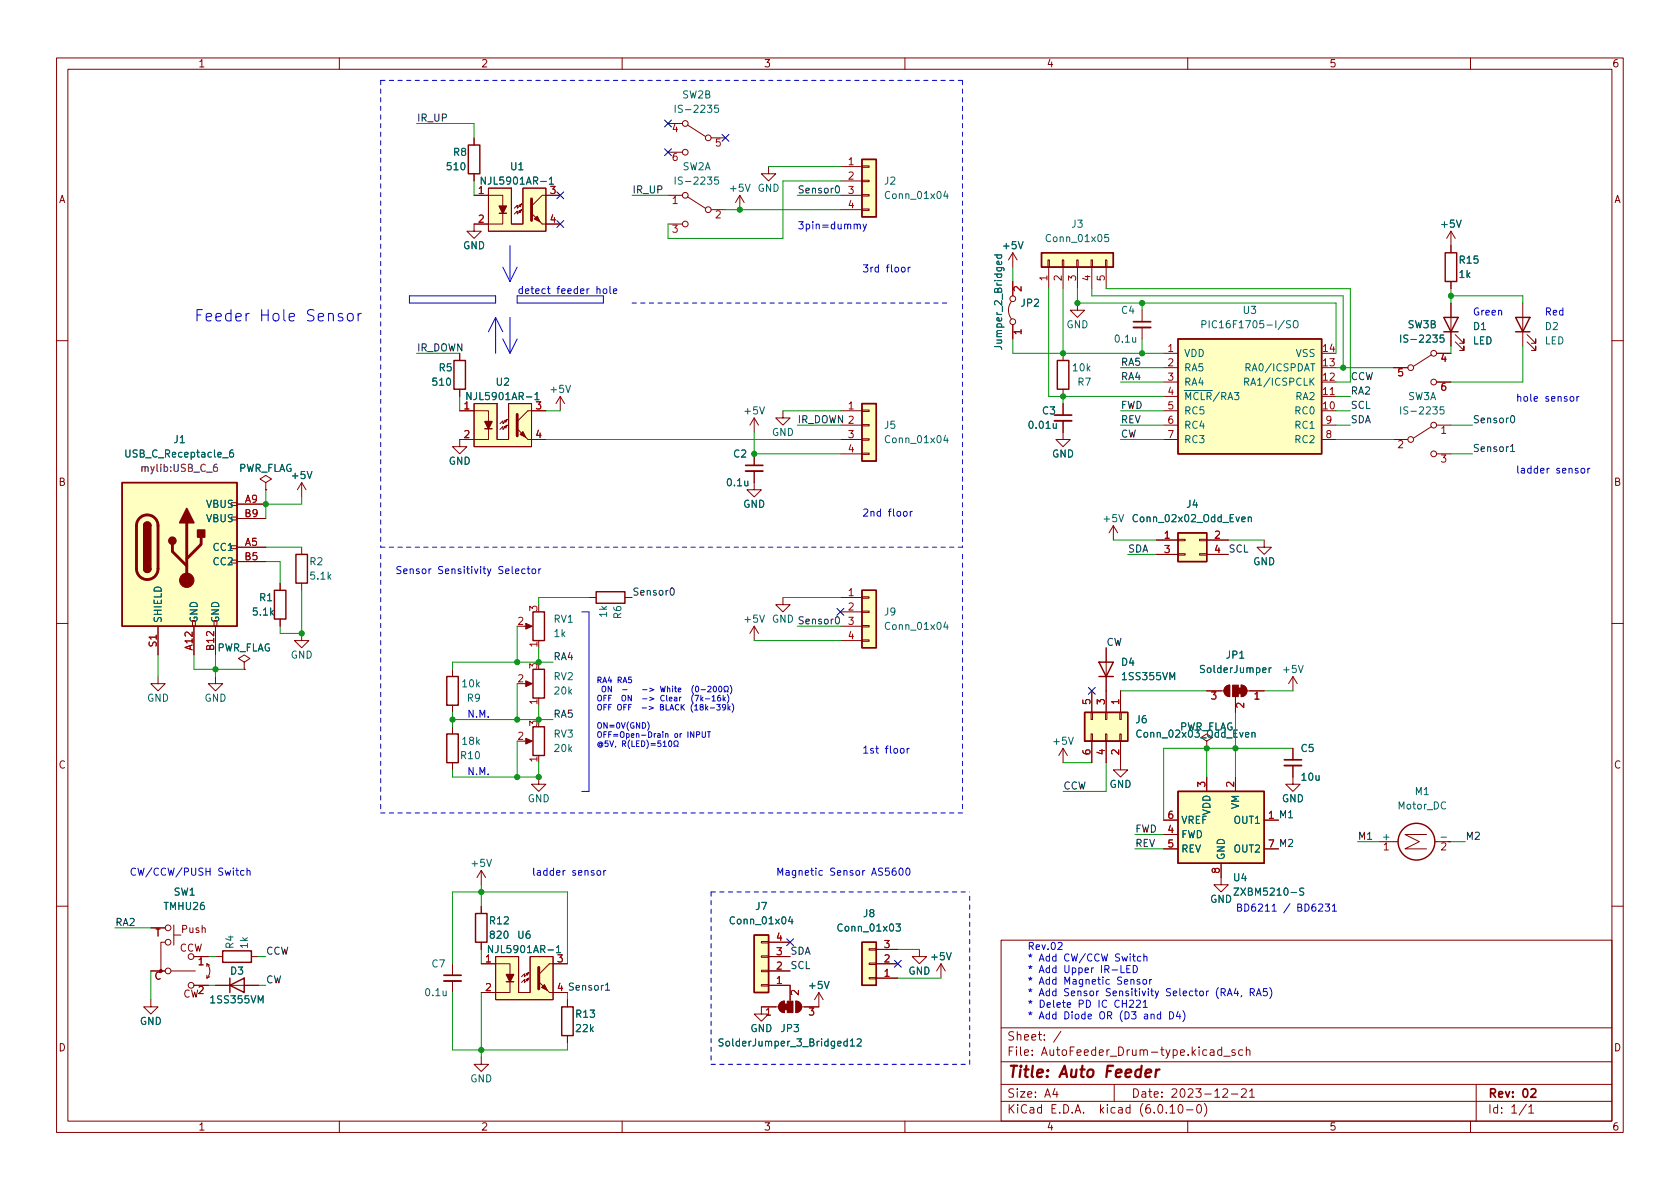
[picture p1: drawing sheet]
<svg xmlns="http://www.w3.org/2000/svg" width="297mm" height="210mm" viewBox="0 0 297 210" stroke-linecap="round" stroke-linejoin="round" font-family="sans-serif">
<g fill="none" stroke="#840000" stroke-width=".18">
<path d="M10 10.2h277v190.1h-277zM12 12.2h273v186.1h-273zM60 10.2v2M110 10.2v2M160 10.2v2M210 10.2v2M260 10.2v2M83.8 34.5h5.1v1.9M83.8 24.4v1.2M83.8 30.7v1.3M86.4 33.3h4v6.3h2.1v-6.3h4v7.6h-10.1zM88.9 37.7v1.9h-5.1v1.3h1.3l-1.3 1.3-1.3-1.3h1.3"/>
<path d="M91.7 36.3l.5-.2-.2 .5zM92.2 36.1l-.7 .7v-.5l-.6 .5M92.2 37.1l-.2 .5-.3-.3 .5-.2-.7 .7v-.5l-.6 .5M95.9 39.6h3.2M99.1 34.5h-3.2l-1.9 1.9M118.1 34.5h2.5M118.1 39.6h2.5M118.1 21.8h2.5M118.1 26.9h2.5M121.5 34.8l3.2 2M121.5 22.1l3.2 2M125.7 37.1h2.6"/>
<path d="M125.7 24.4h2.6M130.8 34.5l-.8 1.3M130.8 34.5v2.6M130.8 34.5l.8 1.3M135.9 29.5v1.2h1.3l-1.3 1.3-1.3-1.3h1.3M148.6 34.5h3.8M148.6 37.1h3.8M148.6 29.5h3.8M148.6 32h3.8M152.4 37h1.3v.2h-1.3zM152.4 34.4h1.3v.3h-1.3zM152.4 31.9h1.3v.2h-1.3z"/>
<path d="M152.4 29.3h1.3v.3h-1.3zM178.8 53.3a2.54 2.54 0 0 0 0 3.1M179.1 44.7v2.5M179.1 49.8v2.5M179.1 57.4v2.5M179.1 44.7l-.8 1.3M179.1 44.7l.7 1.3M185.3 46h.2v1.2h-.2zM185.4 47.2v3.8M187.8 46h.3v1.2h-.3zM188 47.2v3.8M190.4 46h.2v1.2h-.2z"/>
<path d="M190.5 53.6v1.3h1.3l-1.3 1.2-1.3-1.2h1.3M190.5 47.2v3.8M192.9 46h.3v1.2h-.3zM193 47.2v3.8M195.5 46h.2v1.2h-.2zM195.6 47.2v3.8M201.9 54.9v2M201.9 57.9v2M256.5 40.9l-.7 1.3M256.5 40.9v3.8M256.5 49.8v1.2M256.5 53.6v7.6"/>
<path d="M256.5 40.9l.8 1.3M257.3 59.2l1.5 1.5v-.8v.8h-.7M269.2 53.6v7.6M270 59.2l1.5 1.5v-.8v.8h-.7M10 60.2h2M81.3 72.6h5.1v1.9M81.3 62.5v1.2M81.3 68.8v1.3M83.8 71.4h4.1v6.3h2v-6.3h4.1v7.6h-10.2zM86.4 75.8v1.9h-5.1v1.3h1.2l-1.2 1.3-1.3-1.3h1.3M89.2 74.4l.5-.2-.3 .5zM89.7 74.2l-.8 .7v-.5l-.5 .5"/>
<path d="M89.7 75.2l-.3 .5-.2-.3 .5-.2-.8 .7v-.5l-.5 .5M93.3 77.7h3.2M96.5 72.6h-3.2l-1.9 1.9M99.1 70.1l-.8 1.3M99.1 70.1v2.5M99.1 70.1l.7 1.3M133.3 73.9v2.5M133.3 73.9l-.7 1.3M133.3 73.9l.8 1.3M138.4 72.6v1.3h1.3l-1.3 1.3-1.2-1.3h1.2M148.6 75.2h3.8M148.6 77.7h3.8"/>
<path d="M148.6 72.6h3.8M152.4 77.6h1.3v.2h-1.3zM152.4 75.1h1.3v.2h-1.3zM152.4 72.5h1.3v.3h-1.3zM188 74.4v3.3h1.2l-1.2 1.3-1.3-1.3h1.3M188 62.5v1.2M188 68.8v1.3M188 71.4v2M205.7 75.2h2.6M205.7 77.7h2.6M205.7 62.5h2.6M205.7 65h2.6"/>
<path d="M205.7 67.6h2.6M205.7 72.6h2.6M205.7 70.1h2.6M233.7 75.2h2.5M233.7 77.7h2.5M233.7 70.1h2.5M246.4 77.7h2.5M246.4 65h2.5M253.1 75.4l-3.2 2.1M253.1 62.7l-3.2 2.1M254 75.2h2.5M254 62.5h2.5"/>
<path d="M254 67.6h2.5M257.3 60.4l1.5 1.6v-.8v.8h-.7M270 60.4l1.5 1.6v-.8v.8h-.7M285 60.2h2M40.9 96.5h1v.5h-1zM40.9 91.4h1v.5h-1zM40.9 88.9h1v.5h-1zM41.9 96.8h5.1M41.9 89.1h5.1M41.9 99.3h5.1M41.9 91.7h5.1M47 85.3l1-.6-1-.6-1 .6 1 .6v1.3"/>
<path d="M47 86.6h.1M53.3 85.3v2.6M53.3 96.8v1.2M53.3 85.3l-.7 1.3M53.3 85.3l.8 1.3M133.3 83.3v3.3h1.3l-1.3 1.3-1.2-1.3h1.2M133.3 80.3v2M148.6 80.3h3.8M152.4 80.1h1.3v.3h-1.3zM196.8 93l-.7 1.2M196.8 93v2.5M196.8 93l.8 1.2"/>
<path d="M204.5 95.5h3.8M204.5 98h3.8M208.3 97.9h1.2v.3h-1.2zM208.3 95.4h1.2v.2h-1.2zM212.1 97.9h1.3v.3h-1.3zM212.1 95.4h1.3v.2h-1.3zM213.4 95.5h3.8M213.4 98h3.8M223.5 95.5v1.3h1.3l-1.3 1.2-1.3-1.2h1.3M254 80.3h2.5M10 110.2h2M27.9 119.6v1.3h1.3l-1.3 1.3-1.2-1.3h1.2"/>
<path d="M27.9 110.7v5.1M34.3 110.7v5.1M38.1 119.6v1.3h1.3l-1.3 1.3-1.3-1.3h1.3M38.1 110.7v5.1M43.2 117.1l1-.6-1-.7-1 .7 1 .6v1.3M43.2 118.4h.1M49.5 103.1v1.3M49.5 109.5v1.2M53.3 112v1.3h1.3l-1.3 1.2-1.2-1.2h1.2M53.3 103.1v1.3M80 118.4v1.2M92.7 110.7h1"/>
<path d="M104.1 105.7h1.3M110.5 105.7h1.3M133.3 110.7v2.6M133.3 110.7l-.7 1.3M133.3 110.7l.8 1.3M138.4 105.7v1.2h1.3l-1.3 1.3-1.2-1.3h1.2M148.6 110.7h3.8M148.6 105.7h3.8M148.6 108.2h3.8M148.6 113.3h3.8M152.4 113.2h1.3v.2h-1.3zM152.4 110.6h1.3v.3h-1.3z"/>
<path d="M152.4 108.1h1.3v.2h-1.3zM152.4 105.5h1.3v.3h-1.3zM195.6 114.5v11.5M228.6 119.6v2.6M228.6 119.6l-.8 1.3M228.6 119.6l.8 1.3M285 110.2h2M80 124.7v1.3M80 128.5v1.3M80 134.9v1.2M92.7 120.9h1M92.7 131.1h1"/>
<path d="M95.2 137.4v1.3h1.3l-1.3 1.2-1.2-1.2h1.2M188 132.3v2.6M188 132.3l-.8 1.3M188 132.3l.7 1.3M192.9 126h.3v1.2h-.3zM192.9 129.8h.3v1.3h-.3zM193 122.2v3.8M193 131.1v3.8M195.5 126h.2v1.2h-.2zM195.5 129.8h.2v1.3h-.2zM195.6 131.1v3.8M198 126h.2v1.2h-.2z"/>
<path d="M198 129.8h.2v1.3h-.2zM198.1 131.1v5h1.3l-1.3 1.3-1.3-1.3h1.3M198.1 122.2v3.8M213.4 131.1l1-.7-1-.6-1.1 .6 1.1 .7v1.2M213.4 132.3h.1M213.4 122.2h3M213.4 137.4v2.5M216.7 121.5l.7-.3v2a1.02 1.02 0 0 1-.9-.6 1.02 1.02 0 0 1 .2-1.1zM218.4 123.2v2.8M218.4 137.4v2.5M219.5 121.2a1.02 1.02 0 0 1 1 1 1.02 1.02 0 0 1-1 1zM220.5 122.2h3"/>
<path d="M228.6 135.4v3.3h1.3l-1.3 1.2-1.3-1.2h1.3M228.6 132.3v2.1M85.1 153.9v2.6M85.1 153.9l-.8 1.3M85.1 153.9l.8 1.3M205.7 145h2.6M205.7 147.6h2.6M205.7 150.1h2.6M215.9 152.6v3.9h1.3l-1.3 1.2-1.3-1.2h1.3M223.5 145h2.6M223.5 150.1h2.6M243.8 148.8h3.4"/>
<path d="M252.2 147.6h-3.8l2.6 1.2-2.6 1.3h3.8M253.7 148.8h2.8M10 160.2h2M26.7 176.8v1.2h1.2l-1.2 1.3-1.3-1.3h1.3M26.7 171.7h2.5M26.7 164.1h2.5M29.2 166.6h-.8v5.1M30.2 171.7h4.3M30.7 165.3h1.3M30.7 163.6v3.5M34.3 169.2h2.5M34.3 174.2h2.5"/>
<path d="M36.6 172.5v.5l.5-.3M36.6 170.4a1.8 1.8 0 0 1 0 2.6M37.1 170.7l-.5-.3v.5M38.1 169.2h1.3M38.1 174.2h7.6M44.4 169.2h1.3M80 170.4v2.1M80 173.5v2M85.1 170.4h5.1v1.9M85.1 160.3v1.2M85.1 166.6v1.3M87.6 169.2h4.1v6.3h2v-6.3h4.1v7.6h-10.2z"/>
<path d="M90.2 173.6v1.9h-5.1M93 172.2l.5-.2-.3 .5zM93.5 172l-.8 .7v-.5l-.5 .5M93.5 173l-.3 .5-.2-.3 .5-.2-.8 .7v-.5l-.5 .5M97.2 175.5h3.1M100.3 170.4h-3.1l-2 1.9M100.3 176.8v1.2M134.6 166.5h1.3v.2h-1.3zM134.6 169h1.3v.3h-1.3zM134.6 171.6h1.3v.2h-1.3zM134.6 174.1h1.3v.3h-1.3zM135.9 171.7h3.8"/>
<path d="M135.9 169.2h3.8M135.9 174.2h3.8v2.8M135.9 166.6h3.8M137.7 178h-3.1v1.3h1.3l-1.3 1.3-1.3-1.3h1.3M138 177.3l.7-.3v2.1a1.02 1.02 0 0 1-1-.7 1.02 1.02 0 0 1 .3-1.1zM140.7 177v2.1M140.7 177a1.02 1.02 0 0 1 1 1 1.02 1.02 0 0 1-1 1.1M144.8 175.5l-.8 1.3M144.8 175.5v2.5h-3.1M144.8 175.5l.7 1.3M153.7 167.8h1.2v.2h-1.2zM153.7 170.3h1.2v.3h-1.2z"/>
<path d="M153.7 172.8h1.2v.3h-1.2zM154.9 173h3.8M154.9 170.4h3.8M154.9 167.9h3.8M162.6 167.9v1.3h1.2l-1.2 1.2-1.3-1.2h1.3M166.4 170.4l-.8 1.3M166.4 170.4v2.6M166.4 170.4l.7 1.3M177 166.3h108v32h-108zM285 160.2h2M60 198.3v2M85.1 186.9v1.3h1.3l-1.3 1.3-1.3-1.3h1.3"/>
<path d="M100.3 183.1v1.3M110 198.3v2M160 198.3v2M177 194.8h108M177 191.8h108M177 187.8h108M177 181.8h108M186.5 192.5l-.4 1h1M186.9 193v1M187.6 182.4l-1.3 1.9M197 191.8v3M206.9 195.8l.4-.5v1.5"/>
<path d="M206.9 196.8h.8M208.5 195.4l.1-.1a.81 .81 0 0 1 .6 .7 .81 .81 0 0 1-.3 .8h-.1a.81 .81 0 0 1-.6-.6 .81 .81 0 0 1 .3-.8zM209.8 196.3h1.1M210 198.3v2M211.8 195.4l.1-.1a.81 .81 0 0 1 .6 .7 .81 .81 0 0 1-.3 .8h-.1a.81 .81 0 0 1-.6-.6 .81 .81 0 0 1 .3-.8zM212.9 195.1a1.72 1.72 0 0 1 0 2.3M216 185.7l-.4-.1-.3 .3v.4l.1 .3h.6M216 185.1v1.5M216.2 192.7l.6-.2 .2 .2 .1 .3-1 1h1M216.4 186.8h1.1M217.7 193.5h1.2M218.4 185.7l-.4-.1-.2 .2 .1 .3 .5 .1v.4h-.6"/>
<path d="M219.5 192.7l.6-.2 .2 .2 .1 .3-1 1h1M219.7 185.7l-.4-.1-.3 .3v.4l.1 .3h.6M220.4 185.8l.2-.2 .3 .1 .1 .9M220.4 185.1v1.5M220.9 193l.5-.5v1.5M220.9 194h.9M260 198.3v2M261 191.8v6.5M269.9 195.3l-1.3 1.9M270.3 195.8l.4-.5v1.5M270.3 196.8h.9"/>
<circle cx="121.2" cy="21.8" r=".51"/>
<circle cx="121.2" cy="34.5" r=".51"/>
<circle cx="121.2" cy="39.6" r=".51"/>
<circle cx="121.2" cy="26.9" r=".51"/>
<circle cx="125.2" cy="37.1" r=".51"/>
<circle cx="125.2" cy="24.4" r=".51"/>
<circle cx="179.1" cy="56.9" r=".51"/>
<circle cx="179.1" cy="52.8" r=".51"/>
<circle cx="249.4" cy="65" r=".51"/>
<circle cx="249.4" cy="77.7" r=".51"/>
<circle cx="253.5" cy="62.5" r=".51"/>
<circle cx="253.5" cy="75.2" r=".51"/>
<circle cx="253.5" cy="67.6" r=".51"/>
<circle cx="253.5" cy="80.3" r=".51"/>
<circle cx="29.7" cy="166.6" r=".51"/>
<circle cx="29.7" cy="164.1" r=".51"/>
<circle cx="29.7" cy="171.7" r=".51"/>
<circle cx="33.8" cy="174.2" r=".51"/>
<circle cx="33.8" cy="169.2" r=".51"/>
</g>
<path d="M200.4 56.9h3.1M186.4 73.4h3.1M131.8 82.3h3.1M227.1 134.4h3M78.5 172.5h3M270.7 192.7l.6-.2 .2 .2 .1 .3-1 1h1" fill="none" stroke="#840000" stroke-width=".3"/>
<path d="M202.5 189.8l1-.2v-.4l-.2-.1-.6 .1-.2 1 .3 .3 .5-.1M204.4 189.1l-.1 1.4M205 189.1l-.4 .1-.2 .3" fill="none" stroke="#840000" stroke-width=".4"/>
<g fill="#840000" stroke="#840000" stroke-width=".18">
<path d="M218.9 121.7h.6v1h-.6z"/>
<path d="M219.5 121.2a1.02 1.02 0 0 1 1 1 1.02 1.02 0 0 1-1 1z"/>
<path d="M217.9 121.2h1v2h-1z"/>
<path d="M216.7 121.5l.7-.3v2a1.02 1.02 0 0 1-.9-.6 1.02 1.02 0 0 1 .2-1.1z"/>
<path d="M93 110.2l1.1 .5-1.1 .5z"/>
<path d="M93 120.4l1.1 .5-1.1 .5z"/>
<path d="M93 130.6l1.1 .5-1.1 .5z"/>
<path d="M138.7 177.5h.5v1.1h-.5z"/>
<path d="M138 177.3l.7-.3v2.1a1.02 1.02 0 0 1-1-.7 1.02 1.02 0 0 1 .3-1.1z"/>
<path d="M139.2 177h1v2.1h-1z"/>
<path d="M140.7 177a1.02 1.02 0 0 1 1 1 1.02 1.02 0 0 1-1 1.1z"/>
<path d="M95.2 173.6l2 1.9z"/>
<path d="M95.8 174.6l.5-.5 .5 1z"/>
<path d="M91.4 75.8l1.9 1.9z"/>
<path d="M91.9 76.8l.6-.5 .5 1z"/>
<path d="M94 37.7l1.9 1.9z"/>
<path d="M94.5 38.7l.5-.5 .5 1z"/>
<circle cx="33" cy="102.6" r="1.27"/>
</g>
<g fill="none" stroke="#006464" stroke-width=".18">
<path d="M119.4 18.6v1.3M127 18.6h-.6l-.1 .6 .2-.1h.4l.2 .2-.1 .5-.2 .1-.5-.1M85.8 31.3v1.3l-.7-1.3v1.3M97.1 31.7l.4-.4v1.3M119.4 31.3v1.3M127 31.3h-.6l-.1 .6 .2-.1h.4l.2 .2-.1 .5-.2 .1-.5-.1M167.2 33.8l-.3 .9h.8M167.5 34.3v.8M175.8 45.1h1.3M176.3 45.1v.3l.2 .3 .5-.1v-.5M196 41.5h-.6l-.1 .6 .2-.2 .4 .1 .1 .2v.4l-.2 .1-.5-.1M212.5 57.4l.6-.1 .1-.2v-.3l-.7-.1v1.3"/>
<path d="M228.7 56.9l.3-.2a.43 .43 0 0 1 .5 .4v.4a.42 .42 0 0 1-.4 .5 .42 .42 0 0 1-.4-.5zM247.6 59.2v1.3M255.3 59.2h-.6l-.1 .6 .2-.1 .4 .1 .1 .2v.4l-.2 .1-.5-.1M41.2 79.6h-.4a.86 .86 0 0 0 0 1.2l.4-.1 .1-.4-.2-.3-.4 .1-.1 .2M83.3 69.4v1.3l-.8-1.3v1.3M94.6 69.8l.3-.4v1.3M167.2 77l-.3 .9h.8M167.5 77.4v.9M220.1 67.5h.6l.1-.2-.1-.3-.6-.1v1.2M220.3 65l.6-.1 .1-.2v-.3l-.7-.1v1.3M220.4 67.5l.4 .6M247.6 71.9v1.3"/>
<path d="M255.3 71.9h-.6l-.1 .6 .2-.1 .4 .1 .1 .2v.4l-.2 .1-.5-.1M220.7 91.5l.2-.1 .3 .1 .1 .8M220.7 91.4v.9M167.2 110l-.3 .9h.8M167.5 110.5v.8M224.4 118.1v.8M224.8 118.1l-.4 .2M221.4 129.6l.1-.1 .3 .1 .1 .8M221.4 129.5v.9M218.2 157h.8l-.8 1.3h.8M230.5 157.1l-.5-.1-.1 .2v.3l.5 .3 .1 .3-.2 .2-.5-.1M87.1 167.2v1.3l-.7-1.3v1.3"/>
<path d="M98.4 167.6l.4-.4v1.3M139.7 162.1l-.3 .9h.8M140 162.5v.9M158.4 163.4h.8l-.4 .5 .3 .1v.5l-.1 .2-.6-.2M127.8 183.8l-.4-.1-.2 .1v.4l.5 .2 .1 .3-.2 .3-.5-.1M150.3 184.1l.4-.4v1.3M150.3 185h.8M151.6 183.8l.4-.1 .3 .4-.8 .9h.8"/>
</g>
<g fill="none" stroke="#840000" stroke-width=".25">
<path d="M82.8 25.6h2v5.1h-2zM88.3 37.7h1.2M152.4 28.2h2.5v10.1h-2.5zM184.1 44.7h12.7v2.5h-12.7zM208.3 59.9h25.4v20.4h-25.4zM255.3 56.1h2.5l-1.3 2.6zM255.3 58.7h2.5M255.5 44.7h2.1v5.1h-2.1zM268 56.1h2.5l-1.3 2.6zM268 58.7h2.5M80.3 63.7h2v5.1h-2zM85.7 75.8h1.3"/>
<path d="M152.4 71.4h2.5v10.1h-2.5zM186.9 63.7h2.1v5.1h-2.1zM21.6 85.3h20.3v25.4h-20.3zM25.4 93a.64 .64 0 0 1 .6-.7 .64 .64 0 0 1 .7 .7M52.3 98h2.1v5.1h-2.1zM208.3 94.2h5.1v5.1h-5.1zM25.4 100.6a.64 .64 0 0 0 .6 .6 .64 .64 0 0 0 .7-.6M48.5 104.4h2v5.1h-2zM79 119.6h2v5.1h-2zM94.2 108.2h2.1v5.1h-2.1zM94.2 118.4h2.1v5h-2.1zM105.4 104.6h5.1v2.1h-5.1z"/>
<path d="M152.4 104.4h2.5v10.1h-2.5zM194.3 117.1h2.5l-1.2 2.5zM194.3 119.6h2.5M79 129.8h2v5.1h-2zM94.2 128.5h2.1v5.1h-2.1zM191.8 126h7.6v5.1h-7.6zM208.3 139.9h15.2v12.7h-15.2zM39.4 168.1h5v2.1h-5zM40.6 174.2l2.6-1.2v2.5zM40.6 173v2.5M84.1 161.5h2v5.1h-2zM89.5 173.6h1.3"/>
<path d="M99.3 178h2v5.1h-2zM133.3 165.3h2.6v10.2h-2.6zM152.4 166.6h2.5v7.6h-2.5z"/>
<circle cx="250.4" cy="148.8" r="3.3"/>
</g>
<g fill="#ffffc2" stroke="#ffffc2" stroke-width=".18">
<path d="M21.6 85.3h20.3v25.4h-20.3z"/>
<path d="M191.8 126h7.6v5.1h-7.6z"/>
<path d="M208.3 139.9h15.2v12.7h-15.2z"/>
<path d="M184.1 44.7h12.7v2.5h-12.7z"/>
<path d="M152.4 71.4h2.5v10.1h-2.5z"/>
<path d="M152.4 28.2h2.5v10.1h-2.5z"/>
<path d="M152.4 166.6h2.5v7.6h-2.5z"/>
<path d="M133.3 165.3h2.6v10.2h-2.6z"/>
<path d="M87.6 169.2h4.1v6.3h2v-6.3h4.1v7.6h-10.2z"/>
<path d="M208.3 59.9h25.4v20.4h-25.4z"/>
<path d="M83.8 71.4h4.1v6.3h2v-6.3h4.1v7.6h-10.2z"/>
<path d="M152.4 104.4h2.5v10.1h-2.5z"/>
<path d="M208.3 94.2h5.1v5.1h-5.1z"/>
<path d="M86.4 33.3h4v6.3h2.1v-6.3h4v7.6h-10.1z"/>
</g>
<path d="M94 35.2v3.8M91.4 73.3v3.8M24.7 91.6a1.91 1.91 0 0 1 2.1-.4 1.91 1.91 0 0 1 1.1 1.8v7.6a1.91 1.91 0 0 1-1.9 1.9 1.91 1.91 0 0 1-1.9-1.9v-7.8l.2-.6zM30.5 96.3v1.2l2.5 2.6M33 92.5v10.1M35.6 95v1.3l-2.6 2.5M95.2 171.1v3.8" fill="none" stroke="#840000" stroke-width=".51"/>
<g fill="#840000" stroke="#840000" stroke-width=".25">
<path d="M25.4 100.6h1.3a.64 .64 0 0 1-.7 .6 .64 .64 0 0 1-.6-.6z"/>
<path d="M25.4 93h1.3v7.6h-1.3z"/>
<path d="M25.6 92.5a.64 .64 0 0 1 .7-.1 .64 .64 0 0 1 .4 .6h-1.3z"/>
<path d="M33 89.9l1.3 2.6h-2.6z"/>
<path d="M34.9 93.7h1.3v1.3h-1.3z"/>
<path d="M89.5 172.3h1.3l-.6 1.3z"/>
<path d="M85.7 74.5h1.3l-.6 1.3z"/>
<path d="M88.3 36.4h1.2l-.6 1.3z"/>
<circle cx="30.5" cy="95.6" r=".63"/>
</g>
<path d="M38.3 82.1l-.3 .1a.85 .85 0 0 0 0 1.2l.4-.1 .1-.5-.3-.2h-.3l-.2 .2" fill="none" stroke="#840084" stroke-width=".18"/>
<path d="M200.4 57.9h3.1M186.4 74.4h3.1M131.8 83.3h3.1M227.1 135.4h3M78.5 173.5h3" fill="none" stroke="#840000" stroke-width=".33"/>
<path d="M147.8 33l.2-.1a.68 .68 0 0 1 .4 .6 .68 .68 0 0 1-.4 .6l-.2-.1-.1-.4zM267.1 78.9l.3-.3v1.2M267.1 79.8h.7M267.3 73.6l.1-.1a.68 .68 0 0 1 .4 .6 .68 .68 0 0 1-.4 .7 .85 .85 0 0 1-.1-1.2zM118.6 104.1l.2-.1a.68 .68 0 0 1 .4 .6 .68 .68 0 0 1-.4 .6l-.2-.1-.1-.3zM147.8 109.2l.2-.1a.68 .68 0 0 1 .4 .6 .68 .68 0 0 1-.4 .6l-.2-.1-.1-.4zM107.1 174.2l.3-.4v1.3M107.1 175.1h.7" fill="none" stroke="#0f0f0f" stroke-width=".18"/>
<g fill="none" stroke="#0000c2" stroke-width=".18">
<path d="M151.6 39.8l.2-.2 .3 .1v.8M152.6 39.6l.3 .9M153.2 39.6l-.4 1.2-.2 .1M60.6 55.5l-.5-.1-.3 .3 .1 .3 .7 .2 .1 .2-.1 .3-.2 .1-.6-.1M61.5 55.6a.54 .54 0 0 1 .5-.2 .54 .54 0 0 1 .5 .4v.6a.54 .54 0 0 1-.6 .4 .54 .54 0 0 1-.5-.4zM63.3 55.4v1.4M63.9 55.4a.51 .51 0 0 0-.6 .4M72.4 52.3h15.2v1.3h-15.2zM91.4 52.3h15.3v1.3h-15.3zM106.8 51.1h.3l.2 .2v.4l-.2 .2-.3-.1-.2-.1zM107.8 50.6v1.1l.2 .2M108.4 51.5l.7-.1-.1-.3h-.4l-.2 .1 .1 .6h.5"/>
<path d="M159.5 47.3h.3l.2 .2v.4l-.2 .2-.3-.1-.1-.1zM160.6 47.3v.8M160.9 47.3l-.3 .2M277.7 70.2l.3-.1 .3 .3v.3l-.3 .3-.3-.1-.1-.2zM278.8 70.1v.9M279.2 70.1l-.4 .3M159.9 90.5l.3-.1 .2 .3v.3l-.2 .3-.3-.1-.2-.2zM160.9 90.4v.9M161.3 90.4l-.4 .3M279.7 82.9l.3-.1 .2 .3v.3l-.2 .3-.3-.1-.2-.2zM280.7 82.8v.9M281.1 82.8l-.4 .3"/>
<path d="M91.2 101l.6-.1-.1-.2-.4-.1-.1 .2v.6h.5M92.8 100.7l-.3-.1-.3 .2 .2 .6h.4M93.2 100.6h.5M93.4 100.2v1.1l.3 .1M94.2 100.7l.3-.1 .2 .2v.4l-.2 .2h-.3l-.1-.2zM95.3 100.6v.8M95.6 100.6l-.3 .2M102.9 108.2h1.2v31.7h-1.2M111.6 119.7h-.4l-.1 .5h.5v.4l-.1 .1-.4-.1M106.3 131.5a.24 .24 0 0 0-.3 0 .24 .24 0 0 0 0 .4 .24 .24 0 0 0 .3-.1M106.3 131.4l.1 .5a.44 .44 0 0 0 0-.6 .44 .44 0 0 0-.6 0 .44 .44 0 0 0-.1 .6 .47 .47 0 0 0 .8 .1M106.5 121.5l.2-.2a.34 .34 0 0 1 .4 .4v.3a.33 .33 0 0 1-.3 .4 .33 .33 0 0 1-.4-.4z"/>
<path d="M107.5 131h-.5v.5l.4-.1 .1 .5-.2 .1-.3-.1M107.8 131l.4 1 .3-1M108.1 121.3v1l-.6-1v1M108.9 132l-.1 .1M110.1 131.5h.4l.1-.4-.5-.1v1M110.1 122h.8M110.3 131.5l.3 .5M111.3 130.9a1.15 1.15 0 0 0 0 1.5M111.7 131v1h.5M112.5 131.5h.4M113 131h-.5v1h.5M113.4 131a.51 .51 0 0 1 .6 .5 .51 .51 0 0 1-.6 .5z"/>
<path d="M113.6 122h.8M114.3 130.9a1.15 1.15 0 0 1 0 1.5M114.5 127.6a1.15 1.15 0 0 1 0 1.6M114.9 121.7l.7 .3-.7 .3M115.1 131.5h.8M115.1 131.8h.8M116.8 121.3l.2 1 .2-.7 .2 .7 .2-1M116.8 131h-.5v.5l.5-.1v.5l-.1 .1-.4-.1M117.2 131.3l.3-.3v1M117.2 132h.6M118 121.8l.4-.1v.6M118 121.3v1"/>
<path d="M118.3 131.1l.1-.1a.53 .53 0 0 1 .4 .5 .53 .53 0 0 1-.4 .5 .66 .66 0 0 1-.1-.9zM118.9 121.3v.1M118.9 121.7v.6M119.2 132h.2v-.2a.43 .43 0 0 1-.2-.6 .43 .43 0 0 1 .6-.1l.1 .4-.2 .5h.2M119.2 121.7h.4M119.4 121.3v.9l.2 .1M119.9 122l.5-.1-.1-.2h-.2l-.2 .1 .1 .5h.3M122.6 121.2a1.15 1.15 0 0 0 0 1.5M122.9 123h.6l-.4 1M123.1 121.4l.1-.1a.53 .53 0 0 1 .3 .5 .53 .53 0 0 1-.3 .5l-.2-.3zM123.2 129.9h.4l.1-.4-.5-.1v1M123.9 123v1"/>
<path d="M124 122h.7M124 123.6l.3 .4M124.2 129.4v.8l.1 .2 .4-.2v-.8M124.3 123.3l-.4 .4M124.7 123.6h.8M124.9 125.2l.3 .4M125.1 129.4h.5M125.2 121.4l.3-.1 .2 .3-.6 .7h.6M125.2 124.9l-.4 .4M125.3 129.4v1M125.6 125.2h.7M125.9 123.2l.3-.2v1"/>
<path d="M125.9 124h.6M126.2 121.4l.1-.1a.53 .53 0 0 1 .4 .5 .53 .53 0 0 1-.4 .5l-.2-.3zM126.7 124.6h.6l-.3 .3 .3 .1v.5l-.1 .1-.5-.1M127.2 121.4l.1-.1a.53 .53 0 0 1 .3 .5 .53 .53 0 0 1-.3 .5 .66 .66 0 0 1-.1-.9zM127.3 123h-.2l-.2 .2v.6l.2 .2 .3-.1-.1-.5-.2-.1-.2 .2M127.9 123v1M128 123.6l.2 .4M128 122.3h.2v-.1a.43 .43 0 0 1-.2-.6 .43 .43 0 0 1 .6-.2l.2 .5-.3 .4h.3M128.2 123.3l-.3 .4M128.3 125l-.2 .2-.3-.1v-.4l.3-.1 .2 .2-.1 .5-.1 .2-.3 .1M128.6 122.8a1.15 1.15 0 0 1 0 1.5M128.7 124.6v1"/>
<path d="M128.8 125.2l.3 .4M129.1 121.2a1.15 1.15 0 0 1 0 1.5M129.1 124.9l-.4 .4M129.4 124.4a1.15 1.15 0 0 1 0 1.5M159.3 132.4l.3-.1 .3 .3v.3l-.3 .3-.3-.1-.1-.2zM160.4 132.3v.9M160.8 132.3l-.4 .3M41.7 153.9h.5M41.9 153.5v1.1l.3 .2M43.1 154l-.3-.1-.3 .3 .2 .5h.4M43.7 154.1l.2-.2 .3 .1v.8M43.7 153.5v1.3"/>
<path d="M105.7 154l.3-.1 .2 .3v.3l-.2 .3-.3-.1-.2-.2zM106.8 153.9v.9M107.1 153.9l-.3 .3M158.3 153.5l-.3 .1a.85 .85 0 0 0 0 1.2l.4-.1 .1-.5-.3-.2h-.2l-.3 .2M159.1 153.6l.1-.1a.68 .68 0 0 1 .5 .6 .68 .68 0 0 1-.5 .7l-.1-.1-.2-.4zM160.3 153.6l.2-.1a.68 .68 0 0 1 .4 .6 .68 .68 0 0 1-.4 .7l-.2-.1-.1-.4zM233.2 160l.4-.1 .3 .3-.8 .9h.8M234.3 159.9h.8l-.4 .4 .3 .2v.5l-.2 .1-.5-.1M187.1 166.8l.5-.2 .2 .4-.8 .9h.8M198.2 170.7v1.3h.6M199.2 171.3h.4M199.7 177l.5-.1 .2 .3-.8 .9h.8"/>
<path d="M199.8 170.7h-.6v1.3h.6M200 173.3l.1-.1 .3 .1 .1 .7M200.3 169.1h.4M200.4 170.7a.64 .64 0 0 1 .7 .7 .64 .64 0 0 1-.7 .6zM200.4 168.7v1.1l.3 .2M200.9 177l.5-.1 .2 .3-.7 .9h.7M201.5 173.3l-.3-.1-.2 .2 .1 .2 .4 .1v.3h-.5M201.7 169.2l-.4-.1-.2 .3 .1 .5h.5M202.1 177.2l.4-.3v1.2M202.1 178.1h.8M202.2 173.3l.3-.1 .2 .2v.4l-.2 .2h-.3l-.1-.2zM202.2 169.2l.2-.1 .3 .1 .1 .8"/>
<path d="M202.2 168.7v1.3M203.3 173.2v.8M203.6 173.2l-.3 .2M205.2 179.4l-.4-.1-.2 .3 .1 .5h.5M205.2 178.9v1.3M206.8 178.9a.64 .64 0 0 1 .7 .6 .64 .64 0 0 1-.7 .7zM208.3 178.8l-.3 1h.8M208.6 179.3v.9M209.1 178.7a1.46 1.46 0 0 1 0 2M217 176.1l.4-1.3 .5 1.3M217.1 175.7h.6M218.5 174.8l-.3 .9h.8"/>
<path d="M218.8 175.2v.9M219.5 176l-.1 .3M221.1 175.5l.6-.1 .1-.2-.1-.3-.6-.1v1.3M221.4 175.5l.4 .6M222.1 176.1l.5-1.3 .4 1.3M222.3 175.7h.6M224 174.8h-.6v.6l.1-.1 .5 .1 .1 .1-.1 .5-.2 .1-.4-.1M224.5 174.6a1.46 1.46 0 0 1 0 2M235.6 160.2l.3-.3v1.2M235.6 161.1h.7"/>
</g>
<path d="M67.3 14.2h102.9M67.3 14.2v82.6M170.2 14.2v82.6M111.8 53.6h55.8M67.3 96.8h102.9M67.3 98v45.8M170.2 98v45.8M67.3 143.8h102.9M125.7 157.7v30.5M125.7 157.7h45.7M125.7 188.2h45.7M171.4 188.2v-30.5" fill="none" stroke="#0000c2" stroke-width=".18" stroke-dasharray=".8 .8"/>
<path d="M87.6 56.1l-1.2 2.6M87.6 56.1v6.4M87.6 56.1l1.3 2.6M88.9 47.2l1.3 2.6M88.9 59.9l1.3 2.6M90.2 43.4v6.4M90.2 56.1v6.4M91.4 59.9l-1.2 2.6M91.4 47.2l-1.2 2.6" fill="none" stroke="#00f" stroke-width=".18"/>
<g fill="none" stroke="#009600" stroke-width=".18">
<path d="M73.7 21.8h10.1v2.6M83.8 32v2.5M111.8 34.5h6.3M128.3 37.1h20.3M135.9 29.5h12.7M141 34.5h7.6M148.6 32h-10.2v10.2h-20.3v-2.6M179.1 59.9v2.6h26.6M179.1 47.2v2.6M185.4 51v19.1h20.3M188 51v11.5M190.5 51v2.6h45.7v8.9"/>
<path d="M193 51v1.3h44.5v12.7M195.6 51h43.2v16.6h-2.6M201.9 53.6v1.3M201.9 59.9v2.6M256.5 52.3h12.7v1.3M256.5 51v2.6M73.7 62.5h7.6M81.3 70.1v2.5M96.5 72.6h2.6M96.5 77.7h52.1M133.3 76.4v3.9h15.3M138.4 72.6h10.2"/>
<path d="M141 75.2h7.6M188 70.1v1.3M198.1 67.6h7.6M198.1 65h7.6M198.1 72.6h7.6M198.1 75.2h7.6M198.1 77.7h7.6M236.2 70.1h2.6M236.2 65h10.2M236.2 72.6h2.6M236.2 75.2h2.6M236.2 77.7h10.2"/>
<path d="M256.5 75.2h3.8M256.5 61.2v1.3M269.2 61.2v6.4h-12.7M47 96.8h6.3M47 99.3h2.5v3.8M47 86.6v5.1M53.3 87.9v1.2h-6.3M196.8 95.5h7.7M199.4 98h5.1M217.2 95.5h6.3M256.5 80.3h3.8M27.9 115.8v3.8"/>
<path d="M34.3 115.8v2.6h8.9M38.1 115.8v3.8M53.3 104.4v7.6h-3.8v-1.3M91.4 110.7v6.4M95.2 114.5v2.6M97.8 117.1h-17.8v1.3M104.1 105.7h-8.9v1.2M133.3 113.3h15.3M138.4 105.7h10.2M141 110.7h7.6M80 126v2.5M80 127.2h17.8"/>
<path d="M91.4 120.9v6.3M91.4 131.1v6.3M95.2 134.9v2.5h-15.2v-1.3M95.2 124.7v2.5M188 134.9h5M195.6 134.9v5h-7.6M198.1 122.2h15.3M213.4 132.3v5.1M218.4 126v11.4M223.5 122.2h5.1M228.6 132.3h-22.9v12.7M85.1 156.5v3.8"/>
<path d="M200.7 147.6h5M200.7 150.1h5M240 148.8h3.8M256.5 148.8h2.6M20.3 164.1h6.4M26.7 171.7v5.1M36.8 169.2h1.3M36.8 174.2h1.3M45.7 169.2h1.3M45.7 174.2h1.3M80 170.4v-12.7h20.3v12.7M80 175.5v10.2h20.3v-1.3"/>
<path d="M85.1 167.9v2.5M85.1 175.5v11.4M100.3 175.5v1.3M158.7 167.9h3.9M158.7 173h7.7"/>
</g>
<g fill="none" stroke="#000084" stroke-width=".18">
<path d="M98.5 39l1.2 1.2M98.5 33.9l1.2 1.2M99.7 39l-1.2 1.2M99.7 33.9l-1.2 1.2M117.5 21.2l1.2 1.2M117.5 26.3l1.2 1.2M118.7 21.2l-1.2 1.2M118.7 26.3l-1.2 1.2M127.7 23.8l1.2 1.2M128.9 23.8l-1.2 1.2M148 107.6l1.2 1.2M149.2 107.6l-1.2 1.2"/>
<path d="M192.4 121.6l1.2 1.2M193.6 121.6l-1.2 1.2M139.1 166l1.2 1.2M140.3 166l-1.2 1.2M158.1 169.8l1.3 1.2M159.4 169.8l-1.3 1.2"/>
</g>
<g fill="#009600" stroke="#009600" stroke-width=".18">
<circle cx="38.1" cy="118.4" r=".46"/>
<circle cx="133.3" cy="80.3" r=".46"/>
<circle cx="47" cy="89.1" r=".46"/>
<circle cx="95.2" cy="117.1" r=".46"/>
<circle cx="85.1" cy="185.7" r=".46"/>
<circle cx="85.1" cy="157.7" r=".46"/>
<circle cx="95.2" cy="127.2" r=".46"/>
<circle cx="91.4" cy="127.2" r=".46"/>
<circle cx="95.2" cy="137.4" r=".46"/>
<circle cx="91.4" cy="137.4" r=".46"/>
<circle cx="91.4" cy="117.1" r=".46"/>
<circle cx="80" cy="127.2" r=".46"/>
<circle cx="53.3" cy="112" r=".46"/>
<circle cx="201.9" cy="62.5" r=".46"/>
<circle cx="188" cy="62.5" r=".46"/>
<circle cx="130.8" cy="37.1" r=".46"/>
<circle cx="201.9" cy="53.6" r=".46"/>
<circle cx="190.5" cy="53.6" r=".46"/>
<circle cx="188" cy="70.1" r=".46"/>
<circle cx="218.4" cy="132.3" r=".46"/>
<circle cx="213.4" cy="132.3" r=".46"/>
<circle cx="237.5" cy="65" r=".46"/>
<circle cx="256.5" cy="52.3" r=".46"/>
</g>
<text font-size="2.8" fill="#0000c2" x="34.3" y="56.8">Feeder Hole Sensor</text>
<text font-size="2.8" fill="#840000" x="178" y="190.6">Title: Auto Feeder</text>
<g font-size="2.1" fill="#840000">
<text x="178" y="184">Sheet: /</text>
<text x="178" y="186.7">File: AutoFeeder_Drum-type.kicad_sch</text>
<text x="178" y="196.9">KiCad E.D.A. kicad (6.0.10-0)</text>
<text x="178" y="194.1">Size: A4</text>
<text x="200" y="194.1">Date: 2023-12-21</text>
<text x="263" y="194.1">Rev: 02</text>
<text x="263" y="196.9">Id: 1/1</text>
</g>
<g font-size="1.8" fill="#840000">
<text x="35" y="11.9">1</text>
<text x="85" y="11.9">2</text>
<text x="135" y="11.9">3</text>
<text x="185" y="11.9">4</text>
<text x="235" y="11.9">5</text>
<text x="285" y="11.9">6</text>
<text x="10.3" y="35.9">A</text>
<text x="285.3" y="35.9">A</text>
<text x="10.3" y="85.9">B</text>
<text x="285.3" y="85.9">B</text>
<text x="10.3" y="135.9">C</text>
<text x="285.3" y="135.9">C</text>
<text x="32.1" y="165">Push</text>
<text x="31.7" y="168.3">CCW</text>
<text x="32.3" y="176.4">CW</text>
<text x="10.3" y="185.9">D</text>
<text x="285.3" y="185.9">D</text>
<text x="35" y="199.9">1</text>
<text x="85" y="199.9">2</text>
<text x="135" y="199.9">3</text>
<text x="185" y="199.9">4</text>
<text x="235" y="199.9">5</text>
<text x="285" y="199.9">6</text>
</g>
<g font-size="1.8" fill="#006464">
<text x="120.6" y="17.4">SW2B</text>
<text x="120.1" y="19.9">IS-2235</text>
<text x="80.2" y="27.6">R8</text>
<text x="79.2" y="30.1">510</text>
<text x="85.7" y="32.6">NJL5901AR-1</text>
<text x="90.3" y="30.1">U1</text>
<text x="120.1" y="32.6">IS-2235</text>
<text x="120.6" y="30.1">SW2A</text>
<text x="129.2" y="33.9">+5V</text>
<text x="133.9" y="33.9">GND</text>
<text x="156.4" y="32.6">J2</text>
<text x="156.9" y="35.2">Conn_01x04</text>
<text x="189.5" y="40.3">J3</text>
<text x="254.9" y="40.3">+5V</text>
<text x="81.9" y="44.1">GND</text>
<text x="177.5" y="44.1">+5V</text>
<text x="185.3" y="42.8">Conn_01x05</text>
<text x="258.1" y="46.6">R15</text>
<text x="258" y="49.1">1k</text>
<text x="180.6" y="54.2">JP2</text>
<text x="188.5" y="58">GND</text>
<text x="198.3" y="55.5">C4</text>
<text x="214" y="58">PIC16F1705-I/SO</text>
<text x="219.8" y="55.5">U3</text>
<text x="248.9" y="58">SW3B</text>
<text x="260.5" y="58.4">D1</text>
<text x="273.2" y="58.4">D2</text>
<text x="77.7" y="65.7">R5</text>
<text x="177.2" y="61.4" transform="rotate(-90 177.2 61.4)">Jumper_2_Bridged</text>
<text x="189.8" y="65.7">10k</text>
<text x="197.2" y="60.6">0.1u</text>
<text x="209.3" y="63.1">VDD</text>
<text x="209.3" y="65.7">RA5</text>
<text x="220.9" y="65.7">RA0/ICSPDAT</text>
<text x="229.1" y="63.1">VSS</text>
<text x="248.4" y="60.6">IS-2235</text>
<text x="260.4" y="60.9">LED</text>
<text x="273.1" y="60.9">LED</text>
<text x="76.6" y="68.2">510</text>
<text x="83.2" y="70.7">NJL5901AR-1</text>
<text x="87.8" y="68.2">U2</text>
<text x="97.5" y="69.5">+5V</text>
<text x="190.6" y="68.2">R7</text>
<text x="209.3" y="68.2">RA4</text>
<text x="209.3" y="70.7">~{MCLR}/RA3</text>
<text x="220.9" y="68.2">RA1/ICSPCLK</text>
<text x="229.1" y="70.7">RA2</text>
<text x="248.9" y="70.7">SW3A</text>
<text x="131.8" y="73.3">+5V</text>
<text x="136.5" y="77.1">GND</text>
<text x="156.4" y="75.8">J5</text>
<text x="182.1" y="75.8">0.01u</text>
<text x="184.3" y="73.3">C3</text>
<text x="209.3" y="73.3">RC5</text>
<text x="209.3" y="75.8">RC4</text>
<text x="229.1" y="73.3">RC0</text>
<text x="229.1" y="75.8">RC1</text>
<text x="248.4" y="73.3">IS-2235</text>
<text x="22.6" y="80.9">USB_C_Receptacle_6</text>
<text x="30.8" y="78.4">J1</text>
<text x="42" y="83.4">PWR_FLAG</text>
<text x="79.3" y="82.2">GND</text>
<text x="129.7" y="80.9">C2</text>
<text x="156.9" y="78.4">Conn_01x04</text>
<text x="186" y="80.9">GND</text>
<text x="209.3" y="78.4">RC3</text>
<text x="229.1" y="78.4">RC2</text>
<text x="36.5" y="89.8">VBUS</text>
<text x="51.7" y="84.7">+5V</text>
<text x="128.7" y="86">0.1u</text>
<text x="131.4" y="89.8">GND</text>
<text x="209.8" y="89.8">J4</text>
<text x="36.5" y="92.3">VBUS</text>
<text x="195.3" y="92.3">+5V</text>
<text x="200.7" y="92.3">Conn_02x02_Odd_Even</text>
<text x="37.9" y="97.4">CC1</text>
<text x="37.9" y="99.9">CC2</text>
<text x="54.8" y="99.9">R2</text>
<text x="221.6" y="99.9">GND</text>
<text x="45.9" y="106.3">R1</text>
<text x="55" y="102.5">5.1k</text>
<text x="28.6" y="110.2" transform="rotate(-90 28.6 110.2)">SHIELD</text>
<text x="34.9" y="110.2" transform="rotate(-90 34.9 110.2)">GND</text>
<text x="38.7" y="110.2" transform="rotate(-90 38.7 110.2)">GND</text>
<text x="44.8" y="108.8">5.1k</text>
<text x="97.9" y="110.1">RV1</text>
<text x="98" y="112.6">1k</text>
<text x="107.3" y="109.1" transform="rotate(-90 107.3 109.1)">1k</text>
<text x="109.9" y="109.4" transform="rotate(-90 109.9 109.4)">R6</text>
<text x="131.8" y="110.1">+5V</text>
<text x="156.4" y="108.8">J9</text>
<text x="156.9" y="111.4">Conn_01x04</text>
<text x="38.2" y="115.2">PWR_FLAG</text>
<text x="51.4" y="116.5">GND</text>
<text x="198.3" y="117.7">D4</text>
<text x="212.5" y="119">SolderJumper</text>
<text x="216.9" y="116.5">JP1</text>
<text x="227" y="119">+5V</text>
<text x="26" y="124.1">GND</text>
<text x="36.1" y="124.1">GND</text>
<text x="81.8" y="121.5">10k</text>
<text x="82.6" y="124.1">R9</text>
<text x="97.9" y="120.3">RV2</text>
<text x="98.1" y="122.8">20k</text>
<text x="198.6" y="120.3">1SS355VM</text>
<text x="81.8" y="131.7">18k</text>
<text x="97.9" y="130.4">RV3</text>
<text x="186.4" y="131.7">+5V</text>
<text x="200.8" y="127.9">J6</text>
<text x="201.4" y="130.4">Conn_02x03_Odd_Even</text>
<text x="208.4" y="129.2">PWR_FLAG</text>
<text x="81.5" y="134.2">R10</text>
<text x="98.1" y="133">20k</text>
<text x="230.1" y="133">C5</text>
<text x="93.3" y="141.9">GND</text>
<text x="196.2" y="139.3">GND</text>
<text x="219.1" y="143.1" transform="rotate(-90 219.1 143.1)">VM</text>
<text x="226.6" y="141.9">GND</text>
<text x="230.2" y="138">10u</text>
<text x="247.2" y="143.1">Motor_DC</text>
<text x="250.2" y="140.6">M1</text>
<text x="208.8" y="148.2">FWD</text>
<text x="208.8" y="145.7">VREF</text>
<text x="214" y="144.2" transform="rotate(-90 214 144.2)">VDD</text>
<text x="218.3" y="145.7">OUT1</text>
<text x="244.6" y="148.6">+</text>
<text x="255" y="148.6">-</text>
<text x="83.5" y="153.3">+5V</text>
<text x="208.8" y="150.7">REV</text>
<text x="216.5" y="152.1" transform="rotate(-90 216.5 152.1)">GND</text>
<text x="218.1" y="155.8">U4</text>
<text x="218.3" y="150.7">OUT2</text>
<text x="29.1" y="160.9">TMHU26</text>
<text x="30.7" y="158.4">SW1</text>
<text x="133.6" y="160.9">J7</text>
<text x="213.9" y="159.6">GND</text>
<text x="219" y="158.4">ZXBM5210-S</text>
<text x="41.3" y="167.7" transform="rotate(-90 41.3 167.7)">R4</text>
<text x="43.8" y="167.7" transform="rotate(-90 43.8 167.7)">1k</text>
<text x="86.7" y="163.4">R12</text>
<text x="86.8" y="166">820</text>
<text x="91.6" y="166">U6</text>
<text x="129.4" y="163.4">Conn_01x04</text>
<text x="148.5" y="164.7">Conn_01x03</text>
<text x="152.7" y="162.2">J8</text>
<text x="40.8" y="172.3">D3</text>
<text x="76.4" y="171.1">C7</text>
<text x="87" y="168.5">NJL5901AR-1</text>
<text x="160.6" y="172.3">GND</text>
<text x="164.8" y="169.8">+5V</text>
<text x="37.4" y="177.4">1SS355VM</text>
<text x="75.3" y="176.1">0.1u</text>
<text x="101.9" y="180">R13</text>
<text x="143.2" y="174.9">+5V</text>
<text x="24.7" y="181.2">GND</text>
<text x="101.9" y="182.5">22k</text>
<text x="128" y="185">SolderJumper_3_Bridged12</text>
<text x="132.7" y="182.5">GND</text>
<text x="138.1" y="182.5">JP3</text>
<text x="83.1" y="191.4">GND</text>
</g>
<g font-size="1.8" fill="#0f0f0f">
<text x="73.7" y="21.5">IR_UP</text>
<text x="111.8" y="34.2">IR_UP</text>
<text x="141" y="34.2">Sensor0</text>
<text x="73.7" y="62.1">IR_DOWN</text>
<text x="198.1" y="64.7">RA5</text>
<text x="198.1" y="67.2">RA4</text>
<text x="238.8" y="67.2">CCW</text>
<text x="238.8" y="69.7">RA2</text>
<text x="141" y="74.8">IR_DOWN 2</text>
<text x="198.1" y="72.3">FWD</text>
<text x="198.1" y="77.4">CW</text>
<text x="198.1" y="74.8">REV</text>
<text x="238.8" y="74.8">SDA</text>
<text x="238.8" y="72.3">SCL</text>
<text x="260.3" y="74.8">Sensor0</text>
<text x="260.3" y="79.9">Sensor1</text>
<text x="199.4" y="97.7">SDA</text>
<text x="217.2" y="97.7">SCL</text>
<text x="111.8" y="105.3">Sensor0</text>
<text x="136.5" y="110.1">GND Sensor0</text>
<text x="97.8" y="116.7">RA4</text>
<text x="195.6" y="114.2">CW</text>
<text x="97.8" y="126.9">RA5</text>
<text x="188" y="139.6">CCW</text>
<text x="200.7" y="147.2">FWD</text>
<text x="200.7" y="149.8">REV</text>
<text x="224.3" y="144.8">1 M1</text>
<text x="224.3" y="149.9">7 M2</text>
<text x="240" y="148.5">M1</text>
<text x="259.1" y="148.5">M2</text>
<text x="20.3" y="163.7">RA2</text>
<text x="47" y="168.8">CCW</text>
<text x="47" y="173.9">CW</text>
<text x="139.7" y="171.3">SCL</text>
<text x="139.7" y="168.8">SDA</text>
<text x="98.6" y="175.3">4 Sensor1</text>
</g>
<g font-size="1.8" fill="#a90000">
<text x="118.9" y="23.4">4</text>
<text x="118.9" y="28.4">6</text>
<text x="126.5" y="25.9">5</text>
<text x="150" y="29.2">1</text>
<text x="84.6" y="34.3">1</text>
<text x="97.3" y="34.3">3</text>
<text x="150" y="31.7">2</text>
<text x="150" y="34.3">3</text>
<text x="84.6" y="39.4">2</text>
<text x="97.3" y="39.4">4</text>
<text x="118.9" y="36.1">1</text>
<text x="118.9" y="41.1">3</text>
<text x="126.5" y="38.6">2</text>
<text x="150" y="36.8">4</text>
<text x="180.6" y="51.5" transform="rotate(-90 180.6 51.5)">2</text>
<text x="185.2" y="49.6" transform="rotate(-90 185.2 49.6)">1</text>
<text x="187.7" y="49.6" transform="rotate(-90 187.7 49.6)">2</text>
<text x="190.2" y="49.6" transform="rotate(-90 190.2 49.6)">3</text>
<text x="192.8" y="49.6" transform="rotate(-90 192.8 49.6)">4</text>
<text x="195.3" y="49.6" transform="rotate(-90 195.3 49.6)">5</text>
<text x="180.6" y="59.2" transform="rotate(-90 180.6 59.2)">1</text>
<text x="206.5" y="62.2">1</text>
<text x="206.5" y="64.8">2</text>
<text x="234" y="64.8">13</text>
<text x="234" y="62.2">14</text>
<text x="254.8" y="64">4</text>
<text x="206.5" y="67.3">3</text>
<text x="206.5" y="69.8">4</text>
<text x="234" y="69.8">11</text>
<text x="234" y="67.3">12</text>
<text x="247.2" y="66.5">5</text>
<text x="254.8" y="69.1">6</text>
<text x="82.1" y="72.4">1</text>
<text x="82.1" y="77.5">2</text>
<text x="94.8" y="72.4">3</text>
<text x="94.8" y="77.5">4</text>
<text x="150" y="72.4">1</text>
<text x="150" y="77.5">3</text>
<text x="206.5" y="72.4">5</text>
<text x="206.5" y="74.9">6</text>
<text x="206.5" y="77.5">7</text>
<text x="234" y="72.4">10</text>
<text x="234.5" y="77.5">8</text>
<text x="234.5" y="74.9">9</text>
<text x="254.8" y="76.7">1</text>
<text x="150" y="80">4</text>
<text x="247.2" y="79.2">2</text>
<text x="254.8" y="81.8">3</text>
<text x="43.3" y="88.9">A9</text>
<text x="43.3" y="91.4">B9</text>
<text x="205.9" y="95.2">1</text>
<text x="214.8" y="95.2">2</text>
<text x="43.3" y="96.5">A5</text>
<text x="43.3" y="99.1">B5</text>
<text x="205.9" y="97.8">3</text>
<text x="214.8" y="97.8">4</text>
<text x="150" y="105.4">1</text>
<text x="150" y="107.9">2</text>
<text x="91.6" y="110.5">2</text>
<text x="95" y="108.1" transform="rotate(-90 95 108.1)">3</text>
<text x="150" y="110.5">3</text>
<text x="150" y="113">4</text>
<text x="27.7" y="114.4" transform="rotate(-90 27.7 114.4)">S1</text>
<text x="34" y="114.9" transform="rotate(-90 34 114.9)">A12</text>
<text x="37.8" y="114.9" transform="rotate(-90 37.8 114.9)">B12</text>
<text x="95" y="118.2" transform="rotate(-90 95 118.2)">3</text>
<text x="95" y="114.4" transform="rotate(-90 95 114.4)">1</text>
<text x="91.6" y="120.6">2</text>
<text x="95" y="124.6" transform="rotate(-90 95 124.6)">1</text>
<text x="192.8" y="124.6" transform="rotate(-90 192.8 124.6)">5</text>
<text x="195.3" y="124.6" transform="rotate(-90 195.3 124.6)">3</text>
<text x="197.9" y="124.6" transform="rotate(-90 197.9 124.6)">1</text>
<text x="214.1" y="123.7">3</text>
<text x="220" y="125.2" transform="rotate(-90 220 125.2)">2</text>
<text x="221.8" y="123.7">1</text>
<text x="91.6" y="130.8">2</text>
<text x="95" y="128.4" transform="rotate(-90 95 128.4)">3</text>
<text x="95" y="134.7" transform="rotate(-90 95 134.7)">1</text>
<text x="192.8" y="133.5" transform="rotate(-90 192.8 133.5)">6</text>
<text x="195.3" y="133.5" transform="rotate(-90 195.3 133.5)">4</text>
<text x="197.9" y="133.5" transform="rotate(-90 197.9 133.5)">2</text>
<text x="213.1" y="139.2" transform="rotate(-90 213.1 139.2)">3</text>
<text x="218.2" y="139.2" transform="rotate(-90 218.2 139.2)">2</text>
<text x="206.5" y="147.3">4</text>
<text x="206.5" y="149.9">5</text>
<text x="206.5" y="144.8">6</text>
<text x="224.3" y="144.8">1</text>
<text x="224.3" y="149.9">7</text>
<text x="215.6" y="154.4" transform="rotate(-90 215.6 154.4)">8</text>
<text x="244.6" y="150.4">1</text>
<text x="254.8" y="150.4">2</text>
<text x="27.4" y="165.6">T</text>
<text x="137.3" y="166.4">4</text>
<text x="156.4" y="167.6">3</text>
<text x="27.3" y="173.2">C</text>
<text x="35.1" y="170.7">1</text>
<text x="85.9" y="170.2">1</text>
<text x="98.6" y="170.2">3</text>
<text x="137.3" y="174">1</text>
<text x="137.3" y="171.4">2</text>
<text x="137.3" y="168.9">3</text>
<text x="156.4" y="172.7">1</text>
<text x="156.4" y="170.2">2</text>
<text x="35.1" y="175.8">2</text>
<text x="85.9" y="175.3">2</text>
<text x="98.6" y="175.3">4</text>
<text x="135.4" y="179.6">1</text>
<text x="141.2" y="176" transform="rotate(-90 141.2 176)">2</text>
<text x="143" y="179.6">3</text>
</g>
<g font-size="1.8" fill="#0000c2">
<text x="141" y="40.5">3pin=dummy</text>
<text x="91.4" y="52">detect feeder hole</text>
<text x="152.4" y="48.2">3rd floor</text>
<text x="260.3" y="55.8">Green</text>
<text x="273" y="55.8">Red</text>
<text x="268" y="71">hole sensor</text>
<text x="268" y="83.7">ladder sensor</text>
<text x="152.4" y="91.3">2nd floor</text>
<text x="69.8" y="101.5">Sensor Sensitivity Selector</text>
<text x="82.5" y="126.9">N.M.</text>
<text x="82.5" y="137.1">N.M.</text>
<text x="152.4" y="133.2">1st floor</text>
<text x="22.9" y="154.8">CW/CCW/PUSH Switch</text>
<text x="94" y="154.8">ladder sensor</text>
<text x="137.2" y="154.8">Magnetic Sensor AS5600</text>
<text x="218.4" y="161.2">BD6211 / BD6231</text>
<text x="181.6" y="168">Rev.02</text>
<text x="181.6" y="170">* Add CW/CCW Switch</text>
<text x="181.6" y="172.1">* Add Upper IR-LED</text>
<text x="181.6" y="174.1">* Add Magnetic Sensor</text>
<text x="181.6" y="176.1">* Add Sensor Sensitivity Selector (RA4, RA5)</text>
<text x="181.6" y="178.2">* Delete PD IC CH221</text>
<text x="181.6" y="180.2">* Add Diode OR (D3 and D4)</text>
</g>
<text font-size="1.8" fill="#840084" x="25.2" y="83.4">mylib:USB_C_6</text>
<g font-size="1.4" fill="#0000c2">
<text x="105.4" y="120.8">RA4 RA5</text>
<text x="105.4" y="124">OFF ON -&gt; Clear (7k-16k)</text>
<text x="105.4" y="125.6">OFF OFF -&gt; BLACK (18k-39k)</text>
<text x="105.4" y="128.8">ON=0V(GND)</text>
<text x="105.4" y="130.4">OFF=Open-Drain or INPUT</text>
</g>
</svg>
